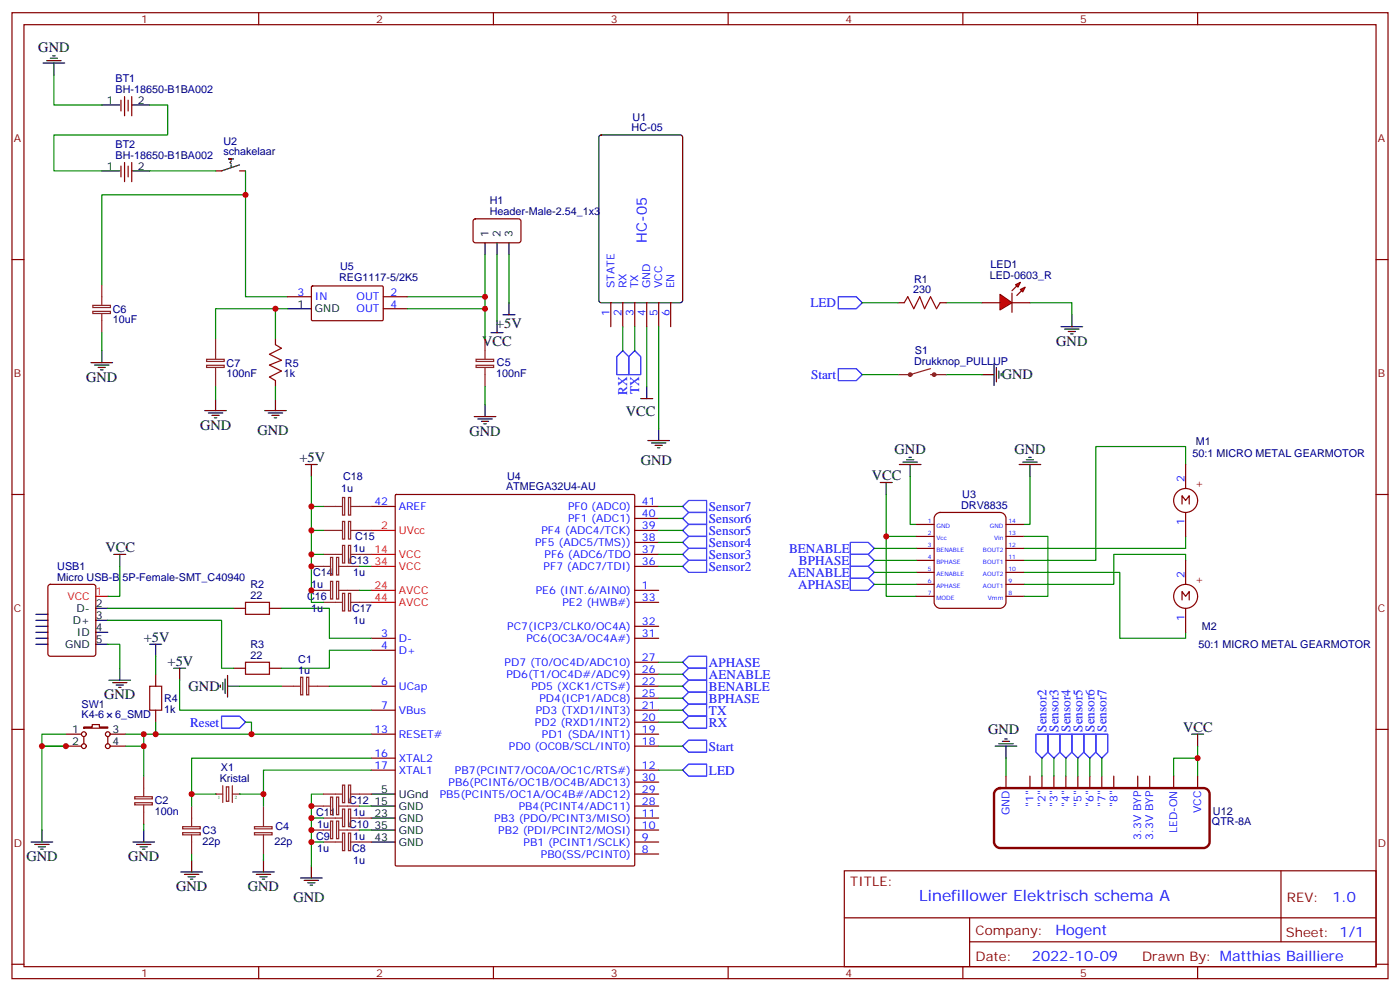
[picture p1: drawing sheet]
<svg xmlns="http://www.w3.org/2000/svg" width="412mm" height="292mm" viewBox="0 0 412 292" stroke-linecap="round" stroke-linejoin="round" font-family="sans-serif">
<g fill="none" stroke="#870000" stroke-width=".35">
<path d="M3.5 3.7h405.4v284.4h-405.4zM7.1 7.3h398.2v277.3h-398.2zM76.2 3.7v3.6M145.3 3.7v3.6M214.5 3.7v3.6M283.6 3.7v3.6M352.8 3.7v3.6M3.5 76.4h3.6M405.3 76.4h3.6M3.5 145.6h3.6M405.3 145.6h3.6M3.5 214.7h3.6"/>
<path d="M405.3 214.7h3.6M248.7 256.3h156.6v28.3h-156.6zM377.3 256.4v20.8M248.7 270.2h156.5M285.6 277.2h119.6M285.6 270.2v14.1M3.5 283.8h3.6M76.2 284.6v3.5M145.3 284.6v3.5M214.5 284.6v3.5M283.6 284.6v3.5M352.8 284.6v3.5"/>
<path d="M405.3 283.8h3.6"/>
</g>
<path d="M278.7 89.1h10.6M303.4 89.1h12.3v3.5M349.2 136.7v-5.3h-26.4v33.6h-21.2M349.2 157.9v3.5h-47.6M301.6 168.5h28.2v19.4h19.4v-1.8M349.2 165v-1.8h-21.1v8.8h-26.5" fill="none" stroke="#008700" stroke-width=".35"/>
<path d="M312.6 96.2h6.3M313.6 96.9h4.3M314.7 97.6h2.1M315.4 98.3h.7M315.7 92.6v3.6" fill="none" stroke="#000" stroke-width=".35"/>
<g fill="#f00" stroke="#870000" stroke-width=".35">
<path d="M294.6 86.6l3.5 2.5-3.5 2.1z"/>
<path d="M298.1 86.3v5.6z"/>
</g>
<g fill="#870000" stroke="#870000" stroke-width=".35">
<path d="M298.1 85.6l1.4-1.4z"/>
<path d="M299.5 87l1.4-1.4z"/>
</g>
<g fill="#f00" stroke="#870000" stroke-width=".35">
<path d="M299.2 83.8l1.4-.7-.7 1.4z"/>
<path d="M300.6 85.2l1.4-.7-.7 1.4z"/>
</g>
<g fill="none" stroke="#870000" stroke-width=".35">
<path d="M35.6 29.5v3.2M36.7 28.4v5.7M37.7 29.5v3.2M38.8 28.4v5.7M35.6 48.9v3.2M36.7 47.8v5.7M37.7 48.9v3.2M38.8 47.8v5.7M63.5 50.3h1.8M70.6 50.3h1.7M179.9 89.1v7.1M183.4 89.1v7.1"/>
<path d="M187 89.1v7.1M190.5 89.1v7.1M194 89.1v7.1M197.6 89.1v7.1M264.6 89.1h1.7M276.9 89.1h1.8M289.3 89.1h5.3M298.1 89.1h5.3M349.2 136.7v7.1M109.4 149.1h7M116.5 145.7l.3-.1h69.8l.3 .1 .1 108.9-.2 .3h-70l-.3-.2zM187 149.1h7"/>
<path d="M187 152.6h7M187 156.1h7M187 159.7h7M269.9 154.4h5.3M269.9 157.9h5.3M275.8 151.4l1.1-.6h17.7a1.76 1.76 0 0 1 1.7 1.8v24.7a1.89 1.89 0 0 1-1.7 1.8h-17.7a1.89 1.89 0 0 1-1.7-1.8v-24.7zM296.3 154.4h5.3M296.3 157.9h5.3M348.2 148.4v-2.5l1 1.4 1.1-1.4v2.5M349.2 150.8v7.1M14.3 172.2l.5-.2h12.7l.7 .4v20.1l-.4 .6-13 .1-.6-.5-.1-20zM68.8 179.1h3.5"/>
<path d="M79.4 179.1h3.5M187 177.3h7M187 173.8h7M187 163.2h7M187 166.7h7M269.9 161.4h5.3M269.9 165h5.3M269.9 168.5h5.3M269.9 172h5.3M269.9 175.5h5.3M296.3 161.4h5.3M296.3 165h5.3"/>
<path d="M296.3 168.5h5.3M296.3 172h5.3M296.3 175.5h5.3M348.2 176.6v-2.5l1 1.4 1.1-1.4v2.5M349.2 165v7M349.2 179.1v7M45.9 198.5v3.5M68.8 196.7h3.5M79.4 196.7h3.5M109.4 187.9h7M109.4 191.4h7M187 187.9h7"/>
<path d="M187 184.4h7M187 198.5h7M187 194.9h7M19.4 219.6h4.6M19.4 216.1h4.6M24.7 214h2.5v-.7h2.1v.7h2.4v.3h-7zM24.7 216.8v2.1M31.7 216.8v2.1M32.5 219.6h4.5M32.5 216.1h4.5M45.9 209.1v3.5M109.4 216.1h7"/>
<path d="M109.4 209.1h7M109.4 202h7M187 219.6h7M187 216.1h7M187 212.6h7M187 209.1h7M187 205.5h7M187 202h7M109.4 226.7h7M109.4 223.2h7M187 226.7h7M187 237.3h7"/>
<path d="M187 233.8h7M187 230.2h7M296.3 228.5v3.5M303.4 228.5v3.5M306.9 228.5v3.5M310.4 228.5v3.5M314 228.5v3.5M317.5 228.5v3.5M321 228.5v3.5M324.6 228.5v3.5M328.1 228.5v3.5M335.1 228.5v3.5"/>
<path d="M338.7 228.5v3.5M345.7 228.5v3.5M352.8 228.5v3.5M187 251.4h7M187 247.9h7M187 244.3h7M187 240.8h7"/>
<circle cx="349.2" cy="147.3" r="3.5"/>
<circle cx="349.2" cy="175.5" r="3.5"/>
<circle cx="24.7" cy="216.1" r=".71"/>
<circle cx="24.7" cy="219.6" r=".71"/>
<circle cx="31.8" cy="216.1" r=".71"/>
<circle cx="31.8" cy="219.6" r=".71"/>
</g>
<path d="M266.3 89.1l1.1-1.8 1.8 3.6 1.7-3.6 1.4 3.6 1.8-3.6 1.8 3.6 1-1.8M72.3 177.3h7.1v3.5h-7.1zM72.3 194.9h7.1v3.6h-7.1zM44.1 202h3.5v7.1h-3.5z" fill="none" stroke="#a10000" stroke-width=".35"/>
<g fill="none" stroke="#008700" stroke-width=".35">
<path d="M15.9 22.1v8.8h14.1M44.1 30.9h5.3v8.8h-33.5v10.6h14.1M44.1 50.3h19.4M183.4 96.2v7M187 96.2v7M190.5 96.2v17.6M194 96.2v30M254 89.1h10.6M254 110.3h10.6M278.7 110.3h10.6M194 149.1h7.1M194 152.6h7.1"/>
<path d="M194 156.1h7.1M194 159.7h7.1M261.1 157.9v17.6h8.8M261.1 145.6v12.3h8.8M268.1 140.3v14.1h1.8M301.6 157.9h7.1v17.6h-7.1M303.4 140.3v14.1h-1.8M31.7 179.1h37.1M35.3 166.7v8.8h-3.6M82.9 179.1h14.1v8.8h12.4M194 163.2h7.1M194 166.7h7.1"/>
<path d="M257.5 161.4h12.4M257.5 165h12.4M257.5 168.5h12.4M257.5 172h12.4M31.7 182.6h33.6v14.1h3.5M31.7 189.7h3.6v7M45.9 193.2v5.3M109.4 191.4h-12.4v5.3h-14.1M194 198.5h7.1M194 194.9h7.1M12.3 219.6h7.1h-7.1v24.7M37 219.6h5.3"/>
<path d="M37 216.1h72.4M42.3 216.1v12.4M45.9 212.6v3.5M52.9 200.2v8.9h56.5M70.6 202h12.3M72.3 212.6h1.8v3.5M97 202h12.4M194 212.6h7.1M194 209.1h7.1M194 219.6h7.1M194 205.5h7.1M194 202h7.1"/>
<path d="M352.8 219.6v8.9M109.4 226.7h-31.8v10.6M194 226.7h7.1M296.3 223.2v5.3M306.9 223.2v5.3M310.4 223.2v5.3M314 223.2v5.3M317.5 223.2v5.3M321 223.2v5.3M324.6 223.2v5.3M352.8 223.2h-7.1v5.3M42.3 242.6v1.7"/>
<path d="M56.4 251.4v1.8M77.6 251.4v1.8"/>
</g>
<g fill="none" stroke="#000" stroke-width=".35">
<path d="M12.7 18.6h6.3M13.8 17.9h4.2M14.8 17.1h2.1M15.5 16.4h.7M15.9 18.6v3.5M30 30.9h5.3M38.8 30.9h5.3M176.6 39.9l.5-.2h23.3l.6 .5 .1 48.2-.5 .7h-23.5l-.7-.5v-48.2zM30 50.3h5.3M38.8 50.3h5.3M68.1 47.5l-.4 .3 .4 .4M68.1 48.5v.7"/>
<path d="M68.8 46.8h-1.4h.7v.3M70.6 48.5l-5.3 1.8M188.7 117.3h3.6M190.5 113.8v3.5M289.3 110.3h3.5M292.8 107.1v6.4M293.5 108.2v4.2M294.2 109.2v2.1M294.9 109.9v.7M90 136.7h3.5M91.7 136.7v3.6M190.9 129.7h6.3"/>
<path d="M191.9 130.4h4.2M193 131.1h2.1M193.7 131.8h.7M194 126.2v3.5M264.9 136.7h6.4M266 136h4.2M267.1 135.3h2.1M267.8 134.6h.7M268.1 136.7v3.6M300.2 136.7h6.4M301.3 136h4.2M302.3 135.3h2.1"/>
<path d="M303 134.6h.7M303.4 136.7v3.6M259.3 142h3.5M261.1 142v3.6M28.2 179.1h3.5M33.5 163.2h3.5M35.3 163.2v3.5M10.6 182.6h3.5M10.6 186.1h3.5M10.6 189.7h3.5M10.6 180.8h3.5M10.6 184.4h3.5"/>
<path d="M10.6 187.9h3.5M28.2 182.6h3.5M28.2 186.1h3.5M28.2 189.7h3.5M35.3 196.7v3.5M44.1 189.7h3.5M45.9 189.7v3.5M51.2 196.7h3.5M52.9 196.7v3.5M66.3 199.9v4.2M67 198.8v6.4M32.1 200.2h6.4"/>
<path d="M33.2 200.9h4.2M34.2 201.6h2.1M34.9 202.4h.7M64.9 201.6v.8M65.6 200.9v2.2M67 202h3.6M293.2 219.6h6.3M294.2 218.9h4.2M295.3 218.2h2.1M296 217.5h.7M296.3 219.6v3.6M351 216.1h3.5"/>
<path d="M352.8 216.1v3.5M109.4 237.3h7M109.4 233.8h7M9.2 247.9h6.3M10.2 248.6h4.3M11.3 249.3h2.1M12 250h.7M12.3 244.3v3.6M39.2 247.9h6.3M40.2 248.6h4.2M41.3 249.3h2.1M42 250h.7"/>
<path d="M42.3 244.3v3.6M53.3 256.7h6.3M54.3 257.4h4.3M55.4 258.1h2.1M56.1 258.8h.7M56.4 253.2v3.5M74.4 256.7h6.4M75.5 257.4h4.2M76.6 258.1h2.1M77.3 258.8h.7M77.6 253.2v3.5M88.5 258.4h6.4"/>
<path d="M89.6 259.2h4.2M90.7 259.9h2.1M91.7 254.9v3.5M109.4 240.8h7M109.4 244.3h7M109.4 247.9h7M91.4 260.6h.7"/>
</g>
<g fill="none" stroke="#8c2424" stroke-width=".35">
<path d="M274.1 108.5l-6 1.8h-3.5M274.1 110.3h4.6M88.5 199.4h.7v5.1h-.7zM90.3 199.4h.6v5.1h-.6zM82.9 202h5.6M91 202h6M39.7 234.5h5.2v.7h-5.2zM39.7 236.3h5.2v.6h-5.2zM42.3 228.5v6M42.3 236.9v5.7M56.4 237.3v6M63.5 233.8h2.1"/>
<path d="M65.6 231.3v4.9M66.7 231.6h.7v4.3h-.7zM68.4 233.8h2.2M68.4 231.3v4.9M77.6 237.3v6M53.8 243.3h5.2v.7h-5.2zM53.8 245.1h5.2v.6h-5.2zM56.4 245.7v5.7M75 243.3h5.2v.7h-5.2zM75 245.1h5.2v.6h-5.2zM77.6 245.7v5.7"/>
</g>
<g fill="none" stroke="#8c2424" stroke-width=".71">
<circle cx="268.1" cy="110.3" r=".35"/>
<circle cx="275.2" cy="110.3" r=".35"/>
</g>
<path d="M293.4 232.5l1.2-.5h59.9a1.76 1.76 0 0 1 1.8 1.8v14.1a1.89 1.89 0 0 1-1.8 1.7h-59.9a1.89 1.89 0 0 1-1.8-1.7v-14.1z" fill="none" stroke="#870000" stroke-width=".71"/>
<path d="M109.4 156.1h7M28.2 175.5h3.5M109.4 163.2h7M109.4 166.7h7M109.4 173.8h7M109.4 177.3h7" fill="none" stroke="#f00" stroke-width=".35"/>
<g fill="none" stroke="#00f" stroke-width=".35">
<path d="M246.9 87.3h5.3l1.8 1.8-1.8 1.8h-5.3zM183.4 103.2l1.8 1.8v5.3h-3.5v-5.3zM187 103.2l1.7 1.8v5.3h-3.5v-5.3zM246.9 108.5h5.3l1.8 1.8-1.8 1.7h-5.3zM201.1 159.7l1.7-1.8h5.3v3.5h-5.3zM201.1 156.1l1.7-1.7h5.3v3.5h-5.3zM201.1 152.6l1.7-1.8h5.3v3.6h-5.3zM201.1 149.1l1.7-1.8h5.3v3.5h-5.3zM250.5 159.7h5.3l1.7 1.7-1.7 1.8h-5.3zM201.1 166.7l1.7-1.7h5.3v3.5h-5.3zM201.1 163.2l1.7-1.8h5.3v3.6h-5.3zM250.5 170.3h5.3l1.7 1.7-1.7 1.8h-5.3z"/>
<path d="M250.5 166.7h5.3l1.7 1.8-1.7 1.8h-5.3zM250.5 163.2h5.3l1.7 1.8-1.7 1.7h-5.3zM201.1 194.9l1.7-1.7h5.3v3.5h-5.3zM201.1 198.5l1.7-1.8h5.3v3.5h-5.3zM65.3 210.8h5.3l1.7 1.8-1.7 1.7h-5.3zM201.1 212.6l1.7-1.8h5.3v3.5h-5.3zM201.1 219.6l1.7-1.7h5.3v3.5h-5.3zM201.1 205.5l1.7-1.7h5.3v3.5h-5.3zM201.1 202l1.7-1.8h5.3v3.6h-5.3zM202.8 207.3h5.3v3.5h-5.3l-1.7-1.7zM305.2 216.1h3.5v5.3l-1.8 1.8-1.7-1.8zM308.7 216.1h3.5v5.3l-1.8 1.8-1.7-1.8z"/>
<path d="M312.2 216.1h3.5v5.3l-1.7 1.8-1.8-1.8zM315.7 216.1h3.6v5.3l-1.8 1.8-1.8-1.8zM319.3 216.1h3.5v5.3l-1.8 1.8-1.7-1.8zM322.8 216.1h3.5v5.3l-1.7 1.8-1.8-1.8zM201.1 226.7l1.7-1.8h5.3v3.6h-5.3z"/>
</g>
<g fill="#8c2424">
<circle cx="70.6" cy="233.8" r=".18"/>
<circle cx="63.5" cy="233.8" r=".18"/>
</g>
<g fill="none" stroke="#008700" stroke-width=".35">
<path d="M72.3 50.3v37h12.4M72.3 57.4h-42.3v26.4M142.9 75v12.3h-23M146.4 75v19.4M149.9 75v14.1M30 97.9v5.3M63.5 99.7v-8.8h17.6v8.8M81.1 90.9h3.6M142.9 87.3v3.6h-23M142.9 90.9v8.8M63.5 113.8v3.5M81.1 113.8v3.5"/>
<path d="M142.9 113.8v5.3M91.7 140.3v22.9M91.7 156.1h3.5M91.7 149.1h3.5M95.2 163.2h-3.5v14.1h3.5M105.8 173.8h3.6M105.8 166.7h3.6M19.4 216.1h-7.1v3.5M56.4 233.8h7.1M70.6 233.8h7M95.2 233.8h-3.5v14.1M105.8 237.3h3.6"/>
<path d="M109.4 223.2h-53v14.1M91.7 240.8h3.5M95.2 247.9h-3.5v7M105.8 244.3h3.6"/>
</g>
<g fill="none" stroke="#000" stroke-width=".35">
<path d="M142.9 71.5v3.5M146.4 71.5v3.5M149.9 71.5v3.5M84.7 90.9h7M144.6 97.9h3.6M146.4 94.4v3.5M148.2 92.6h3.5M149.9 89.1v3.5M26.8 106.8h6.4M27.9 107.5h4.2M28.9 108.2h2.1M29.6 108.9h.7"/>
<path d="M30 103.2v3.6M63.5 117.3v3.6M81.1 117.3v3.6M142.9 119.1v3.5M60.3 120.9h6.4M61.4 121.6h4.2M62.4 122.3h2.2M63.1 123h.8M78 120.9h6.3M79 121.6h4.3M80.1 122.3h2.1M80.8 123h.7"/>
<path d="M139.7 122.6h6.3M140.8 123.3h4.2M141.8 124h2.1M142.5 124.7h.7"/>
</g>
<g fill="none" stroke="#8c2424" stroke-width=".35">
<path d="M27.3 89.9h5.2v.6h-5.2zM27.3 91.7h5.2v.6h-5.2zM30 83.8v6M30 92.3v5.6M63.5 99.7v6M142.9 99.7v6M60.9 105.8h5.1v.6h-5.1zM60.9 107.5h5.1v.7h-5.1zM63.5 108.2v5.6M140.2 105.8h5.2v.6h-5.2zM140.2 107.5h5.2v.7h-5.2zM142.9 108.2v5.6"/>
<path d="M95.2 156.1h5.7M95.2 149.1h5.7M100.9 153.5h.6v5.2h-.6zM100.9 146.4h.6v5.2h-.6zM102.7 153.5h.6v5.2h-.6zM102.7 146.4h.6v5.2h-.6zM103.4 156.1h6M103.4 149.1h6M91.7 166.7h5.7M91.7 173.8h5.7M95.2 163.2h5.7M95.2 177.3h5.7"/>
<path d="M97.4 164.1h.6v5.2h-.6zM97.4 171.1h.6v5.2h-.6zM99.1 164.1h.7v5.2h-.7zM99.1 171.1h.7v5.2h-.7zM99.8 166.7h6M99.8 173.8h6M100.9 160.5h.6v5.2h-.6zM100.9 174.7h.6v5.1h-.6zM102.7 160.5h.6v5.2h-.6zM102.7 174.7h.6v5.1h-.6zM103.4 163.2h6M103.4 177.3h6"/>
<path d="M91.7 237.3h5.7M95.2 233.8h5.7M97.4 234.6h.6v5.2h-.6zM99.1 234.6h.7v5.2h-.7zM99.8 237.3h6M100.9 238.2h.6v5.1h-.6zM100.9 231.1h.6v5.2h-.6zM102.7 238.2h.6v5.1h-.6zM102.7 231.1h.6v5.2h-.6zM103.4 233.8h6M91.7 244.3h5.7M95.2 247.9h5.7"/>
<path d="M95.2 240.8h5.7M97.4 241.7h.6v5.2h-.6zM99.1 241.7h.7v5.2h-.7zM99.8 244.3h6M100.9 245.2h.6v5.2h-.6zM102.7 245.2h.6v5.2h-.6zM103.4 247.9h6M103.4 240.8h6"/>
</g>
<path d="M139.6 64.6l.5-.2 12.9 .1 .5 .6-.1 5.9-.6 .5-13-.1-.5-.6v-5.7zM81.1 99.7v1.8M84.7 87.3h7M91.8 84.3l.3-.1h20.6l.2 .3-.1 9.7-.3 .2-20.6-.1-.2-.2zM112.9 87.3h7M112.9 90.9h7M81.1 112v1.8" fill="none" stroke="#870000" stroke-width=".35"/>
<path d="M81.1 101.5l1.8 1-3.5 1.8 3.5 1.7-3.5 1.5 3.5 1.7-3.5 1.8 1.7 1" fill="none" stroke="#a10000" stroke-width=".35"/>
<g fill="#c00">
<circle cx="261.1" cy="157.9" r=".88"/>
<circle cx="352.8" cy="223.2" r=".88"/>
<circle cx="12.3" cy="219.6" r=".88"/>
<circle cx="42.3" cy="216.1" r=".88"/>
<circle cx="42.3" cy="219.6" r=".88"/>
<circle cx="19.4" cy="219.6" r=".88"/>
<circle cx="74.1" cy="216.1" r=".88"/>
<circle cx="45.9" cy="216.1" r=".88"/>
<circle cx="56.4" cy="233.8" r=".88"/>
<circle cx="77.6" cy="233.8" r=".88"/>
<circle cx="142.9" cy="87.3" r=".88"/>
<circle cx="142.9" cy="90.9" r=".88"/>
<circle cx="72.3" cy="57.4" r=".88"/>
<circle cx="81.1" cy="90.9" r=".88"/>
<circle cx="91.7" cy="247.9" r=".88"/>
<circle cx="91.7" cy="244.3" r=".88"/>
<circle cx="91.7" cy="240.8" r=".88"/>
<circle cx="91.7" cy="237.3" r=".88"/>
<circle cx="91.7" cy="173.8" r=".88"/>
<circle cx="91.7" cy="166.7" r=".88"/>
<circle cx="91.7" cy="163.2" r=".88"/>
<circle cx="91.7" cy="156.1" r=".88"/>
<circle cx="91.7" cy="149.1" r=".88"/>
</g>
<text font-size="4.6" fill="#00f" x="270.8" y="265.4">Linefillower Elektrisch schema A</text>
<g font-size="4.2">
<text x="11.3" y="15.3">GND</text>
<text x="142.1" y="101.9">VCC</text>
<text x="146.2" y="96.6">+5V</text>
<text x="311.1" y="101.8">GND</text>
<text x="25.4" y="112.4">GND</text>
<text x="295.1" y="111.7">GND</text>
<text x="184.4" y="122.4">VCC</text>
<text x="58.9" y="126.5">GND</text>
<text x="75.8" y="127.9">GND</text>
<text x="138.3" y="128.3">GND</text>
<text x="88.2" y="136">+5V</text>
<text x="188.7" y="136.7">GND</text>
<text x="263.5" y="133.6">GND</text>
<text x="298.8" y="133.6">GND</text>
<text x="256.8" y="141.3">VCC</text>
<text x="31" y="162.5">VCC</text>
<text x="42.3" y="188.9">+5V</text>
<text x="49.4" y="196">+5V</text>
<text x="55.6" y="203.4">GND</text>
<text x="30.7" y="205.9">GND</text>
<text x="348.5" y="215.4">VCC</text>
<text x="291" y="216.1">GND</text>
<text x="7.8" y="253.5">GND</text>
<text x="37.7" y="253.5">GND</text>
<text x="51.9" y="262.3">GND</text>
<text x="73" y="262.3">GND</text>
<text x="86.4" y="265.5">GND</text>
</g>
<g font-size="4.2" fill="#00f">
<text x="190.5" y="71.5" transform="rotate(-90 190.5 71.5)">HC-05</text>
<text x="392.5" y="265.6">1.0</text>
<text x="310.9" y="275.2">Hogent</text>
<text x="304" y="283">2022-10-09</text>
</g>
<g font-size="3.9" fill="#00f">
<text x="238.7" y="90.4">LED</text>
<text x="238.9" y="111.5">Start</text>
<text x="184.7" y="116.2" transform="rotate(-90 184.7 116.2)">RX</text>
<text x="188.2" y="116" transform="rotate(-90 188.2 116)">TX</text>
<text x="208.8" y="154">Sensor6</text>
<text x="208.8" y="150.4">Sensor7</text>
<text x="208.8" y="161">Sensor4</text>
<text x="208.8" y="157.5">Sensor5</text>
<text x="208.8" y="164.5">Sensor3</text>
<text x="232.4" y="162.7">BENABLE</text>
<text x="235.3" y="166.2">BPHASE</text>
<text x="208.8" y="168.1">Sensor2</text>
<text x="232.2" y="169.8">AENABLE</text>
<text x="235.1" y="173.3">APHASE</text>
<text x="208.8" y="196.3">APHASE</text>
<text x="208.8" y="199.8">AENABLE</text>
<text x="208.8" y="203.3">BENABLE</text>
<text x="208.8" y="206.9">BPHASE</text>
<text x="56" y="213.9">Reset</text>
<text x="208.8" y="210.4">TX</text>
<text x="208.8" y="213.9">RX</text>
<text x="308.3" y="215.4" transform="rotate(-90 308.3 215.4)">Sensor2</text>
<text x="311.8" y="215.4" transform="rotate(-90 311.8 215.4)">Sensor3</text>
<text x="315.3" y="215.4" transform="rotate(-90 315.3 215.4)">Sensor4</text>
<text x="318.8" y="215.4" transform="rotate(-90 318.8 215.4)">Sensor5</text>
<text x="322.4" y="215.4" transform="rotate(-90 322.4 215.4)">Sensor6</text>
<text x="325.9" y="215.4" transform="rotate(-90 325.9 215.4)">Sensor7</text>
<text x="208.8" y="221">Start</text>
<text x="208.8" y="228.2">LED</text>
</g>
<g font-size="3.9" fill="#800">
<text x="250.5" y="260.9">TITLE:</text>
<text x="379.1" y="265.6">REV:</text>
<text x="287.4" y="275.1">Company:</text>
<text x="378.7" y="275.7">Sheet: 1/1</text>
<text x="287.4" y="282.8">Date:</text>
<text x="336.4" y="282.9">Drawn By: Matthias Bailliere</text>
</g>
<g font-size="3.2" fill="#800">
<text x="41.6" y="6.7">1</text>
<text x="110.8" y="6.7">2</text>
<text x="179.9" y="6.7">3</text>
<text x="249.1" y="6.7">4</text>
<text x="318.2" y="6.7">5</text>
<text x="4.1" y="41.8">A</text>
<text x="405.9" y="41.8">A</text>
<text x="4.1" y="111">B</text>
<text x="405.9" y="111">B</text>
<text x="352.1" y="143.4">+</text>
<text x="352.1" y="171.7">+</text>
<text x="4.1" y="180.1">C</text>
<text x="405.9" y="180.1">C</text>
<text x="4.1" y="249.3">D</text>
<text x="405.9" y="249.3">D</text>
<text x="41.6" y="287.5">1</text>
<text x="110.8" y="287.5">2</text>
<text x="179.9" y="287.5">3</text>
<text x="249.1" y="287.5">4</text>
<text x="318.2" y="287.5">5</text>
</g>
<g font-size="3.2" fill="#000080">
<text x="34" y="27.4">BH-18650-B1BA002</text>
<text x="34" y="24.2">BT1</text>
<text x="186.3" y="35.6">U1</text>
<text x="186.1" y="38.7">HC-05</text>
<text x="34" y="46.8">BH-18650-B1BA002</text>
<text x="34" y="43.6">BT2</text>
<text x="65.8" y="45.7">schakelaar</text>
<text x="65.8" y="42.6">U2</text>
<text x="144.3" y="63.4">Header-Male-2.54_1x3</text>
<text x="144.3" y="60.2">H1</text>
<text x="99.9" y="82.7">REG1117-5/2K5</text>
<text x="100.2" y="79.4">U5</text>
<text x="269.2" y="83.3">R1</text>
<text x="291.5" y="82.1">LED-0603_R</text>
<text x="291.8" y="79">LED1</text>
<text x="269" y="86.3">230</text>
<text x="33.2" y="95.2">10uF</text>
<text x="33.2" y="92">C6</text>
<text x="66.7" y="107.9">C7</text>
<text x="83.9" y="107.9">R5</text>
<text x="146.4" y="107.9">C5</text>
<text x="269.2" y="107.5">Drukknop_PULLUP</text>
<text x="269.5" y="104.2">S1</text>
<text x="66.7" y="111.1">100nF</text>
<text x="83.6" y="111">1k</text>
<text x="146.1" y="111.1">100nF</text>
<text x="352.3" y="130.9">M1</text>
<text x="351.3" y="134.4">50:1 MICRO METAL GEARMOTOR</text>
<text x="101" y="141.4">C18</text>
<text x="149.4" y="141.3">U4</text>
<text x="100.5" y="144.9">1u</text>
<text x="149.1" y="144.4">ATMEGA32U4-AU</text>
<text x="283.1" y="149.8">DRV8835</text>
<text x="283.4" y="146.7">U3</text>
<text x="104.6" y="159">C15</text>
<text x="16.9" y="167.8">USB1</text>
<text x="102.8" y="166.1">C13</text>
<text x="104" y="162.6">1u</text>
<text x="16.9" y="170.9">Micro USB-B 5P-Female-SMT_C40940</text>
<text x="73.7" y="173.2">R2</text>
<text x="91.7" y="173.2">1u</text>
<text x="92.2" y="169.6">C14</text>
<text x="104" y="169.6">1u</text>
<text x="73.7" y="176.2">22</text>
<text x="90.5" y="176.7">C16</text>
<text x="91.7" y="180.2">1u</text>
<text x="103.7" y="180.2">C17</text>
<text x="104" y="183.8">1u</text>
<text x="354" y="185.6">M2</text>
<text x="73.7" y="190.8">R3</text>
<text x="353" y="190.9">50:1 MICRO METAL GEARMOTOR</text>
<text x="73.7" y="193.9">22</text>
<text x="87.9" y="195.2">C1</text>
<text x="87.9" y="198.3">1u</text>
<text x="24" y="208.4">SW1</text>
<text x="48.3" y="209.8">1k</text>
<text x="48.3" y="206.7">R4</text>
<text x="24" y="211.5">K4-6</text>
<text x="33.9" y="211.5">6_SMD</text>
<text x="65.1" y="227">X1</text>
<text x="64.7" y="230.2">Kristal</text>
<text x="45.6" y="239.8">100n</text>
<text x="45.6" y="236.7">C2</text>
<text x="102.8" y="236.7">C12</text>
<text x="357.3" y="240">U12</text>
<text x="59.7" y="245.5">C3</text>
<text x="81.1" y="244.3">C4</text>
<text x="93.1" y="240.2">C11</text>
<text x="93.4" y="243.7">1u</text>
<text x="102.8" y="243.7">C10</text>
<text x="104" y="240.2">1u</text>
<text x="357" y="243">QTR-8A</text>
<text x="59.7" y="248.6">22p</text>
<text x="80.9" y="248.6">22p</text>
<text x="93.1" y="247.3">C9</text>
<text x="93.4" y="250.7">1u</text>
<text x="103.7" y="250.8">C8</text>
<text x="104" y="247.2">1u</text>
<text x="104" y="254.3">1u</text>
</g>
<g font-size="3.2">
<text x="31.5" y="30.6">1</text>
<text x="40.6" y="30.6">2</text>
<text x="31.5" y="50">1</text>
<text x="40.6" y="50">2</text>
<text x="143.9" y="69.7" transform="rotate(-90 143.9 69.7)">1</text>
<text x="147.5" y="69.7" transform="rotate(-90 147.5 69.7)">2</text>
<text x="151" y="69.7" transform="rotate(-90 151 69.7)">3</text>
<text x="87.6" y="90.5">1</text>
<text x="92.8" y="91.9">GND</text>
<text x="28.2" y="178.7">2</text>
<text x="21.4" y="183.7">D+</text>
<text x="22.6" y="180.1">D-</text>
<text x="28.2" y="182.2">3</text>
<text x="28.2" y="185.8">4</text>
<text x="19.2" y="190.7">GND</text>
<text x="22.7" y="187.2">ID</text>
<text x="28.2" y="189.3">5</text>
<text x="21.3" y="215.8">1</text>
<text x="33.2" y="215.8">3</text>
<text x="21.3" y="219.3">2</text>
<text x="33.2" y="219.3">4</text>
<text x="112.3" y="233.4">5</text>
<text x="110.3" y="236.9">15</text>
<text x="117.5" y="238.3">GND</text>
<text x="117.5" y="234.8">UGnd</text>
<text x="110.3" y="240.5">23</text>
<text x="110.3" y="244">35</text>
<text x="117.5" y="241.9">GND</text>
<text x="117.5" y="245.4">GND</text>
<text x="110.3" y="247.5">43</text>
<text x="117.5" y="248.9">GND</text>
</g>
<g font-size="3.2" fill="#00f">
<text x="87.6" y="87">3</text>
<text x="92.8" y="88.4">IN</text>
<text x="105.1" y="88.4">OUT</text>
<text x="115" y="87">2</text>
<text x="181" y="84.9" transform="rotate(-90 181 84.9)">STATE</text>
<text x="184.5" y="84.9" transform="rotate(-90 184.5 84.9)">RX</text>
<text x="188" y="84.9" transform="rotate(-90 188 84.9)">TX</text>
<text x="191.6" y="84.9" transform="rotate(-90 191.6 84.9)">GND</text>
<text x="195.1" y="84.9" transform="rotate(-90 195.1 84.9)">VCC</text>
<text x="198.6" y="84.9" transform="rotate(-90 198.6 84.9)">EN</text>
<text x="105.1" y="91.9">OUT</text>
<text x="115" y="90.5">4</text>
<text x="179.6" y="92.9" transform="rotate(-90 179.6 92.9)">1</text>
<text x="183.1" y="92.9" transform="rotate(-90 183.1 92.9)">2</text>
<text x="186.6" y="92.9" transform="rotate(-90 186.6 92.9)">3</text>
<text x="190.1" y="92.9" transform="rotate(-90 190.1 92.9)">4</text>
<text x="193.7" y="92.9" transform="rotate(-90 193.7 92.9)">5</text>
<text x="197.2" y="92.9" transform="rotate(-90 197.2 92.9)">6</text>
<text x="348.9" y="142" transform="rotate(-90 348.9 142)">2</text>
<text x="110.3" y="148.7">42</text>
<text x="189.1" y="148.7">41</text>
<text x="117.5" y="150.1">AREF</text>
<text x="167.3" y="150.1">PF0 (ADC0)</text>
<text x="167.3" y="153.7">PF1 (ADC1)</text>
<text x="189.1" y="152.3">40</text>
<text x="189.1" y="155.8">39</text>
<text x="348.9" y="154.6" transform="rotate(-90 348.9 154.6)">1</text>
<text x="157.6" y="160.7">PF5 (ADC5/TMS))</text>
<text x="159.5" y="157.2">PF4 (ADC4/TCK)</text>
<text x="189.1" y="159.3">38</text>
<text x="160.1" y="167.8">PF7 (ADC7/TDI)</text>
<text x="160.4" y="164.3">PF6 (ADC6/TDO</text>
<text x="189.1" y="162.8">37</text>
<text x="189.1" y="166.4">36</text>
<text x="189.1" y="173.4">1</text>
<text x="348.9" y="170.3" transform="rotate(-90 348.9 170.3)">2</text>
<text x="157.8" y="174.8">PE6 (INT.6/AIN0)</text>
<text x="165.7" y="178.4">PE2 (HWB#)</text>
<text x="189.1" y="177">33</text>
<text x="149.4" y="185.4">PC7(ICP3/CLK0/OC4A)</text>
<text x="189.1" y="184">32</text>
<text x="348.9" y="182.9" transform="rotate(-90 348.9 182.9)">1</text>
<text x="112.3" y="187.5">3</text>
<text x="112.3" y="191.1">4</text>
<text x="117.5" y="188.9">D-</text>
<text x="155" y="188.9">PC6(OC3A/OC4A#)</text>
<text x="189.1" y="187.5">31</text>
<text x="117.5" y="192.5">D+</text>
<text x="148.6" y="196">PD7 (T0/OC4D/ADC10)</text>
<text x="189.1" y="194.6">27</text>
<text x="112.3" y="201.6">6</text>
<text x="117.5" y="203.1">UCap</text>
<text x="149.2" y="199.5">PD6(T1/OC4D#/ADC9)</text>
<text x="156.6" y="203.1">PD5 (XCK1/CTS#)</text>
<text x="189.1" y="201.6">22</text>
<text x="189.1" y="198.1">26</text>
<text x="112.3" y="208.7">7</text>
<text x="158.9" y="206.6">PD4(ICP1/ADC8)</text>
<text x="189.1" y="208.7">21</text>
<text x="189.1" y="205.2">25</text>
<text x="110.3" y="215.8">13</text>
<text x="117.5" y="210.1">VBus</text>
<text x="157.6" y="213.6">PD2 (RXD1/INT2)</text>
<text x="157.8" y="210.1">PD3 (TXD1/INT3)</text>
<text x="189.1" y="215.8">19</text>
<text x="189.1" y="212.2">20</text>
<text x="117.5" y="217.2">RESET#</text>
<text x="149.9" y="220.7">PD0 (OC0B/SCL/INT0)</text>
<text x="159.6" y="217.2">PD1 (SDA/INT1)</text>
<text x="189.1" y="219.3">18</text>
<text x="110.3" y="226.3">17</text>
<text x="110.3" y="222.8">16</text>
<text x="117.5" y="227.8">XTAL1</text>
<text x="117.5" y="224.2">XTAL2</text>
<text x="134" y="227.8">PB7(PCINT7/OC0A/OC1C/RTS#)</text>
<text x="189.1" y="226.3">12</text>
<text x="132.1" y="231.3">PB6(PCINT6/OC1B/OC4B/ADC13)</text>
<text x="189.1" y="233.4">29</text>
<text x="189.1" y="229.9">30</text>
<text x="129.5" y="234.8">PB5(PCINT5/OC1A/OC4B#/ADC12)</text>
<text x="152.8" y="238.3">PB4(PCINT4/ADC11)</text>
<text x="189.1" y="236.9">28</text>
<text x="297.4" y="240" transform="rotate(-90 297.4 240)">GND</text>
<text x="304.4" y="237.6" transform="rotate(-90 304.4 237.6)">&quot;1&quot;</text>
<text x="308" y="237.6" transform="rotate(-90 308 237.6)">&quot;2&quot;</text>
<text x="311.5" y="237.6" transform="rotate(-90 311.5 237.6)">&quot;3&quot;</text>
<text x="315" y="237.6" transform="rotate(-90 315 237.6)">&quot;4&quot;</text>
<text x="318.6" y="237.6" transform="rotate(-90 318.6 237.6)">&quot;5&quot;</text>
<text x="322.1" y="237.6" transform="rotate(-90 322.1 237.6)">&quot;6&quot;</text>
<text x="325.6" y="237.6" transform="rotate(-90 325.6 237.6)">&quot;7&quot;</text>
<text x="329.1" y="237.6" transform="rotate(-90 329.1 237.6)">&quot;8&quot;</text>
<text x="353.8" y="239.3" transform="rotate(-90 353.8 239.3)">VCC</text>
<text x="145.6" y="241.9">PB3 (PDO/PCINT3/MISO)</text>
<text x="146.8" y="245.4">PB2 (PDI/PCINT2/MOSI)</text>
<text x="189.1" y="244">10</text>
<text x="189.1" y="240.5">11</text>
<text x="346.8" y="245.2" transform="rotate(-90 346.8 245.2)">LED-ON</text>
<text x="154.2" y="248.9">PB1 (PCINT1/SCLK)</text>
<text x="189.1" y="251">8</text>
<text x="189.1" y="247.5">9</text>
<text x="336.2" y="247.2" transform="rotate(-90 336.2 247.2)">3.3V BYP</text>
<text x="339.7" y="247.2" transform="rotate(-90 339.7 247.2)">3.3V BYP</text>
<text x="159.3" y="252.4">PB0(SS/PCINT0)</text>
</g>
<g font-size="3.2" fill="#f00">
<text x="112.3" y="155.8">2</text>
<text x="117.5" y="157.2">UVcc</text>
<text x="110.3" y="162.8">14</text>
<text x="110.3" y="166.4">34</text>
<text x="117.5" y="164.3">VCC</text>
<text x="117.5" y="167.8">VCC</text>
<text x="110.3" y="173.4">24</text>
<text x="19.9" y="176.6">VCC</text>
<text x="28.2" y="175.2">1</text>
<text x="110.3" y="177">44</text>
<text x="117.5" y="174.8">AVCC</text>
<text x="117.5" y="178.4">AVCC</text>
</g>
<g font-size="1.8" fill="#00f">
<text x="273.3" y="154">1</text>
<text x="275.9" y="155.4">GND</text>
<text x="291.6" y="155.4">GND</text>
<text x="297" y="154">14</text>
<text x="273.3" y="157.6">2</text>
<text x="273.3" y="161.1">3</text>
<text x="275.9" y="159">Vcc</text>
<text x="292.8" y="159">Vin</text>
<text x="297" y="161.1">12</text>
<text x="297" y="157.6">13</text>
<text x="273.3" y="164.6">4</text>
<text x="275.9" y="162.5">BENABLE</text>
<text x="275.9" y="166">BPHASE</text>
<text x="289.5" y="166">BOUT1</text>
<text x="289.5" y="162.5">BOUT2</text>
<text x="297" y="164.6">11</text>
<text x="273.3" y="168.1">5</text>
<text x="273.3" y="171.7">6</text>
<text x="275.9" y="169.5">AENABLE</text>
<text x="275.9" y="173.1">APHASE</text>
<text x="289.5" y="173.1">AOUT1</text>
<text x="289.5" y="169.5">AOUT2</text>
<text x="297" y="171.7">9</text>
<text x="297" y="168.1">10</text>
<text x="273.3" y="175.2">7</text>
<text x="275.9" y="176.6">MODE</text>
<text x="291" y="176.6">Vmm</text>
<text x="297" y="175.2">8</text>
</g>
<g font-size="1.4" fill="#238d23">
<text x="64.2" y="235.2">1</text>
<text x="69.1" y="235.2">2</text>
</g>
</svg>
